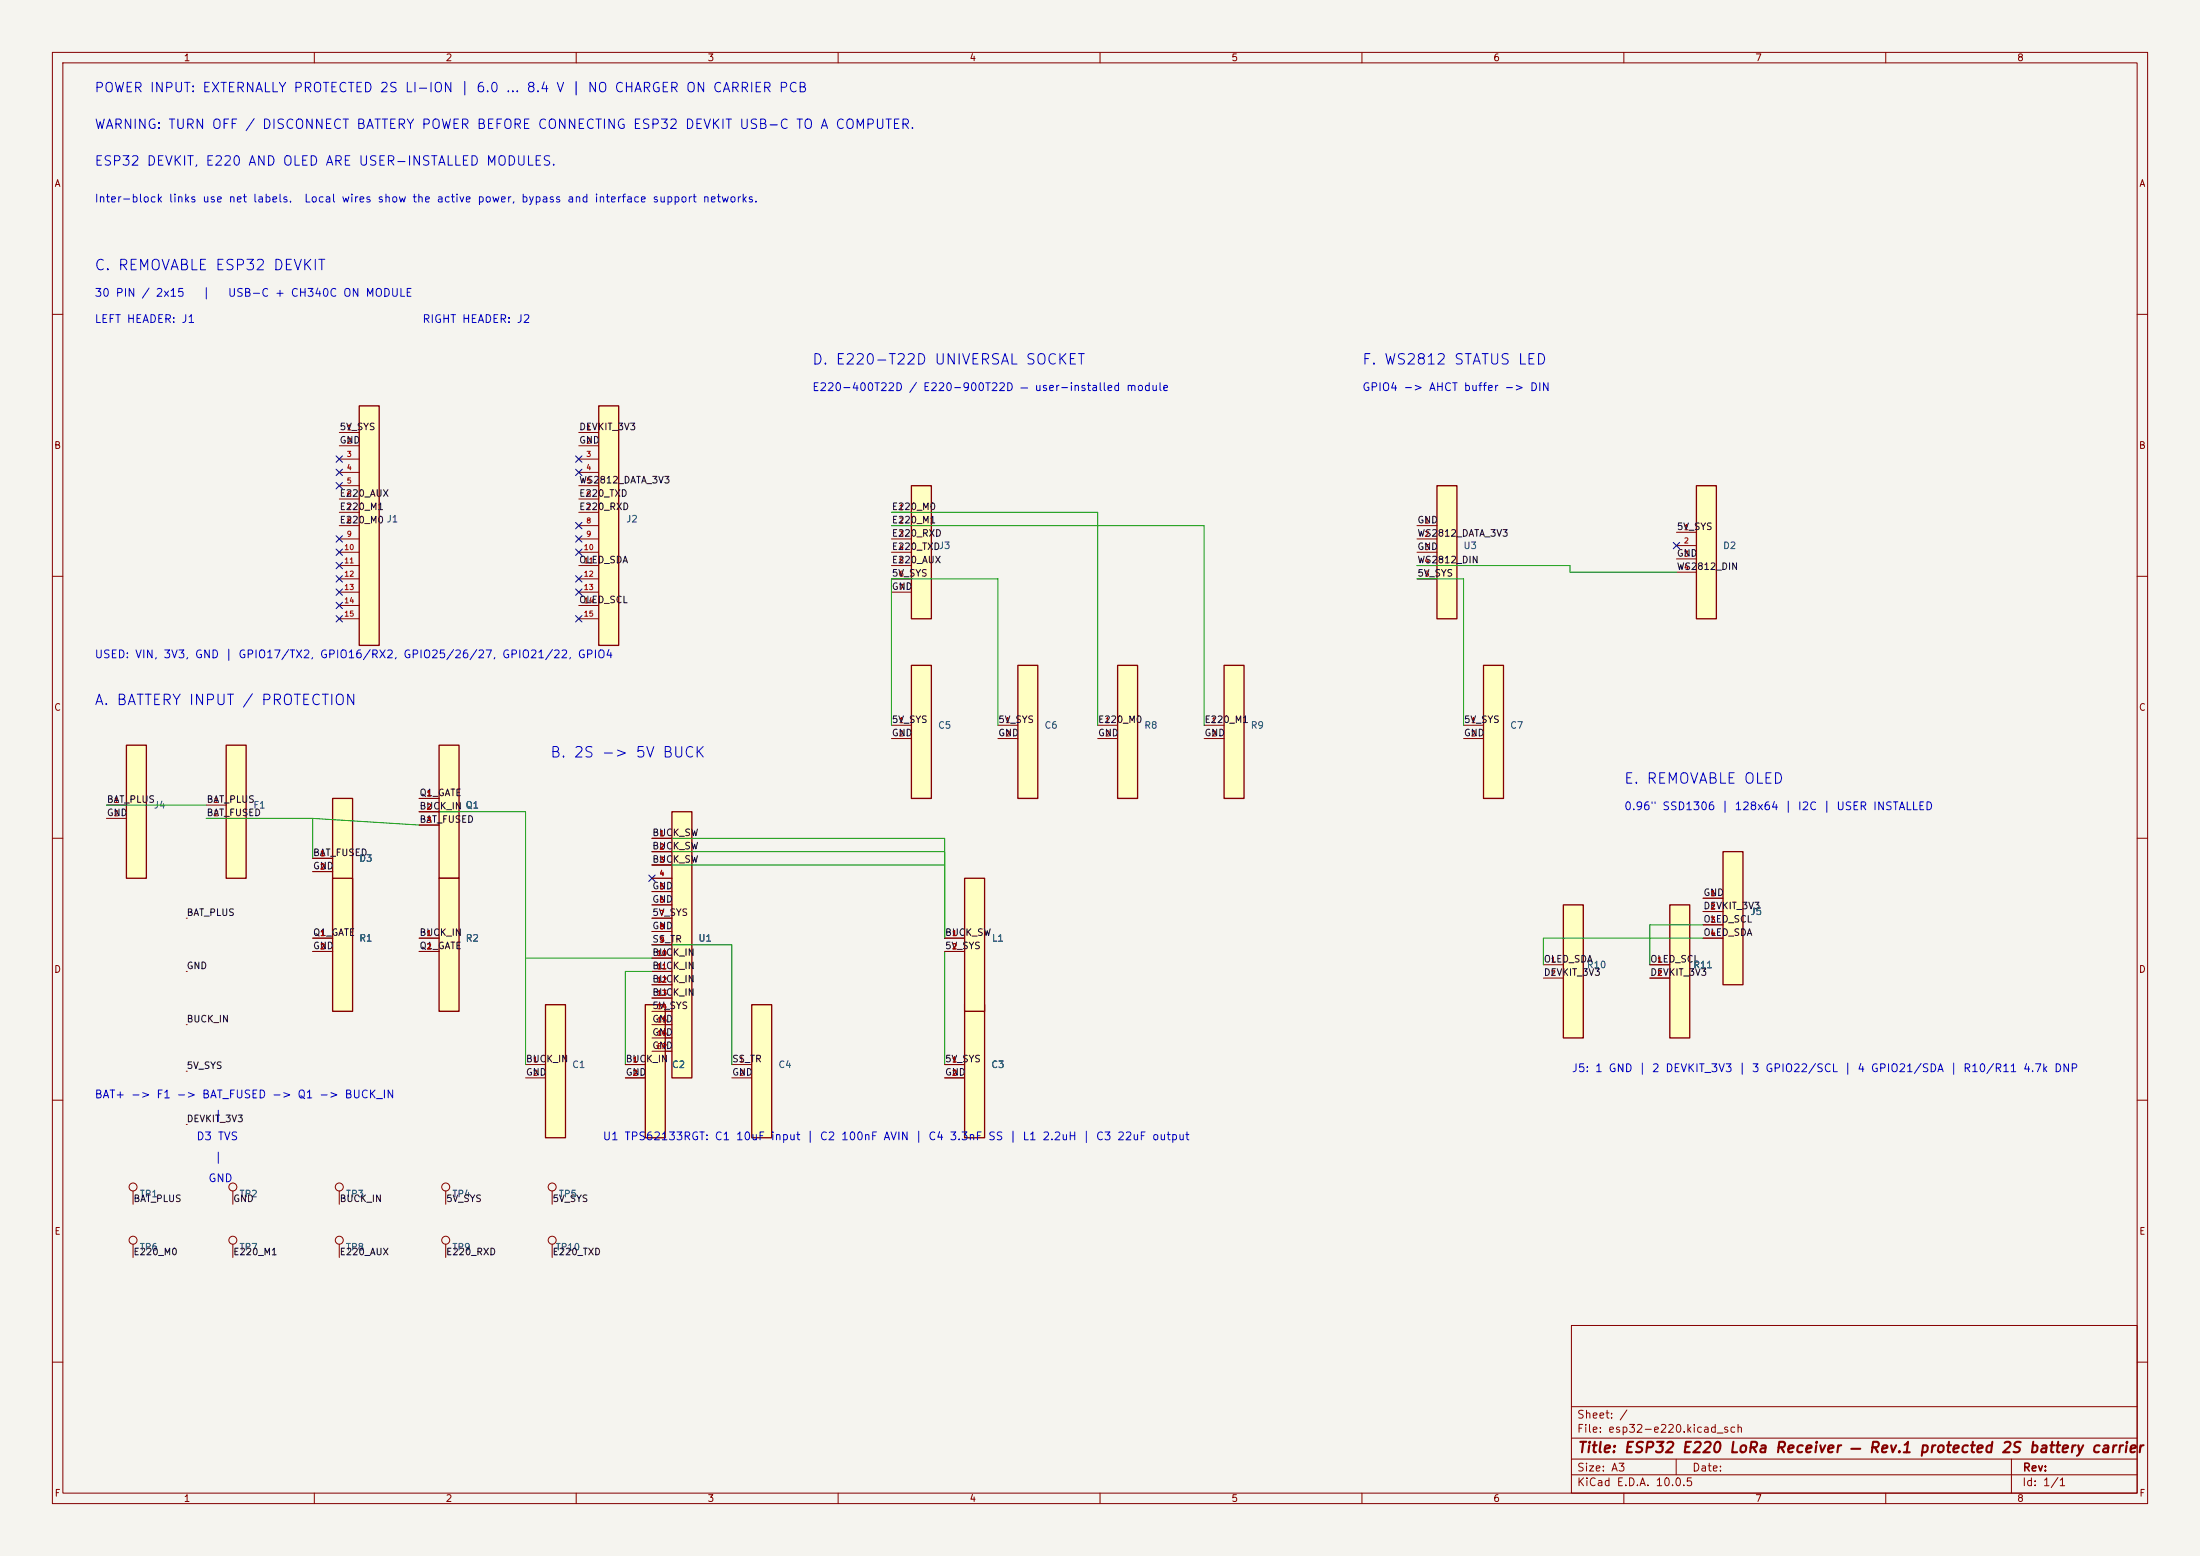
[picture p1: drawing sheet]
<svg xmlns="http://www.w3.org/2000/svg" width="420mm" height="297mm" viewBox="0 0 420 297" stroke-linecap="round" stroke-linejoin="round" font-family="sans-serif">
<path d="M0 0h420v297h-420z" fill="#f5f4ef" stroke="#f5f4ef" stroke-width=".19"/>
<g fill="none" stroke="#840000" stroke-width=".19">
<path d="M10 10h400v277h-400zM12 12h396v273h-396zM60 10v2M110 10v2M160 10v2M210 10v2M260 10v2M310 10v2M360 10v2M10 60h2M408 60h2M10 110h2"/>
<path d="M408 110h2M10 160h2M408 160h2M10 210h2M408 210h2M300 253h108v32h-108zM10 260h2M300 278.5h108M300 274.5h108M300 268.5h108M320 278.5v3M384 278.5v6.5"/>
<path d="M408 260h2M60 285v2M110 285v2M160 285v2M210 285v2M260 285v2M300 281.5h108M310 285v2M360 285v2"/>
</g>
<path d="M63.5 152.4h3.8v25.4h-3.8z" fill="#ffffc2"/>
<path d="M63.5 152.4h3.8v25.4h-3.8z" fill="none" stroke="#840000" stroke-width=".25"/>
<path d="M59.7 163.8h3.8M59.7 166.4h3.8" fill="none" stroke="#840000" stroke-width=".19"/>
<path d="M143.5 191.8h3.8v25.4h-3.8z" fill="#ffffc2"/>
<path d="M143.5 191.8h3.8v25.4h-3.8z" fill="none" stroke="#840000" stroke-width=".25"/>
<path d="M139.7 203.2h3.8M139.7 205.7h3.8" fill="none" stroke="#840000" stroke-width=".19"/>
<path d="M184.1 191.8h3.9v25.4h-3.9z" fill="#ffffc2"/>
<path d="M184.1 191.8h3.9v25.4h-3.9z" fill="none" stroke="#840000" stroke-width=".25"/>
<g fill="none" stroke="#840000" stroke-width=".19">
<path d="M35.6 214.6h.1M180.3 203.2h3.8M180.3 205.7h3.8M44.4 227.3v2.6M64.8 227.3v2.6M105.4 227.3v2.6M105.4 237.5v2.5"/>
<circle cx="44.4" cy="226.6" r=".76"/>
<circle cx="64.8" cy="226.6" r=".76"/>
<circle cx="105.4" cy="226.6" r=".76"/>
<circle cx="105.4" cy="236.7" r=".76"/>
</g>
<path d="M328.9 162.6h3.8v25.4h-3.8z" fill="#ffffc2"/>
<path d="M328.9 162.6h3.8v25.4h-3.8z" fill="none" stroke="#840000" stroke-width=".25"/>
<path d="M325.1 171.5h3.8M325.1 174h3.8M325.1 176.5h3.8M325.1 179.1h3.8" fill="none" stroke="#840000" stroke-width=".19"/>
<path d="M318.8 172.7h3.8v25.4h-3.8z" fill="#ffffc2"/>
<path d="M318.8 172.7h3.8v25.4h-3.8z" fill="none" stroke="#840000" stroke-width=".25"/>
<path d="M315 184.2h3.8M315 186.7h3.8M35.6 204.5h.1" fill="none" stroke="#840000" stroke-width=".19"/>
<path d="M298.4 172.7h3.9v25.4h-3.9z" fill="#ffffc2"/>
<path d="M298.4 172.7h3.9v25.4h-3.9z" fill="none" stroke="#840000" stroke-width=".25"/>
<path d="M35.6 195.6h.1M294.6 184.2h3.8M294.6 186.7h3.8" fill="none" stroke="#840000" stroke-width=".19"/>
<path d="M323.8 92.7h3.9v25.4h-3.9z" fill="#ffffc2"/>
<path d="M323.8 92.7h3.9v25.4h-3.9z" fill="none" stroke="#840000" stroke-width=".25"/>
<path d="M320 101.6h3.8M320 104.1h3.8M320 106.7h3.8M320 109.2h3.8" fill="none" stroke="#840000" stroke-width=".19"/>
<path d="M83.8 142.2h3.8v25.4h-3.8z" fill="#ffffc2"/>
<path d="M83.8 142.2h3.8v25.4h-3.8z" fill="none" stroke="#840000" stroke-width=".25"/>
<g fill="none" stroke="#840000" stroke-width=".19">
<path d="M80 152.4h3.8M80 154.9h3.8M80 157.5h3.8M25.4 237.5v2.5"/>
<circle cx="25.4" cy="236.7" r=".76"/>
</g>
<path d="M83.8 167.6h3.8v25.4h-3.8z" fill="#ffffc2"/>
<path d="M83.8 167.6h3.8v25.4h-3.8z" fill="none" stroke="#840000" stroke-width=".25"/>
<path d="M80 179.1h3.8M80 181.6h3.8" fill="none" stroke="#840000" stroke-width=".19"/>
<path d="M68.6 77.5h3.8v45.7h-3.8z" fill="#ffffc2"/>
<path d="M68.6 77.5h3.8v45.7h-3.8z" fill="none" stroke="#840000" stroke-width=".25"/>
<g fill="none" stroke="#840000" stroke-width=".19">
<path d="M64.8 82.6h3.8M64.8 85.1h3.8M64.8 87.6h3.8M64.8 90.2h3.8M64.8 92.7h3.8M64.8 95.3h3.8M64.8 97.8h3.8M64.8 100.3h3.8M64.8 102.9h3.8M64.8 105.4h3.8M64.8 108h3.8M64.8 110.5h3.8"/>
<path d="M64.8 113h3.8M64.8 115.6h3.8M64.8 118.1h3.8"/>
</g>
<path d="M63.5 167.6h3.8v25.4h-3.8z" fill="#ffffc2"/>
<path d="M63.5 167.6h3.8v25.4h-3.8z" fill="none" stroke="#840000" stroke-width=".25"/>
<path d="M35.6 175.3h.1M59.7 179.1h3.8M59.7 181.6h3.8" fill="none" stroke="#840000" stroke-width=".19"/>
<path d="M114.3 77.5h3.8v45.7h-3.8z" fill="#ffffc2"/>
<path d="M114.3 77.5h3.8v45.7h-3.8z" fill="none" stroke="#840000" stroke-width=".25"/>
<g fill="none" stroke="#840000" stroke-width=".19">
<path d="M110.5 82.6h3.8M110.5 85.1h3.8M110.5 87.6h3.8M110.5 90.2h3.8M110.5 92.7h3.8M110.5 95.3h3.8M110.5 97.8h3.8M110.5 100.3h3.8M110.5 102.9h3.8M110.5 105.4h3.8M110.5 108h3.8M110.5 110.5h3.8"/>
<path d="M110.5 113h3.8M110.5 115.6h3.8M110.5 118.1h3.8M35.6 185.4h.1"/>
</g>
<path d="M43.2 142.2h3.8v25.4h-3.8z" fill="#ffffc2"/>
<path d="M43.2 142.2h3.8v25.4h-3.8z" fill="none" stroke="#840000" stroke-width=".25"/>
<path d="M39.4 153.7h3.8M39.4 156.2h3.8" fill="none" stroke="#840000" stroke-width=".19"/>
<path d="M24.1 142.2h3.8v25.4h-3.8z" fill="#ffffc2"/>
<path d="M24.1 142.2h3.8v25.4h-3.8z" fill="none" stroke="#840000" stroke-width=".25"/>
<path d="M20.3 153.7h3.8M20.3 156.2h3.8" fill="none" stroke="#840000" stroke-width=".19"/>
<path d="M274.3 92.7h3.8v25.4h-3.8z" fill="#ffffc2"/>
<path d="M274.3 92.7h3.8v25.4h-3.8z" fill="none" stroke="#840000" stroke-width=".25"/>
<path d="M270.5 100.3h3.8M270.5 102.9h3.8M270.5 105.4h3.8M270.5 108h3.8M270.5 110.5h3.8" fill="none" stroke="#840000" stroke-width=".19"/>
<path d="M128.3 154.9h3.8v50.8h-3.8z" fill="#ffffc2"/>
<path d="M128.3 154.9h3.8v50.8h-3.8z" fill="none" stroke="#840000" stroke-width=".25"/>
<g fill="none" stroke="#840000" stroke-width=".19">
<path d="M124.5 160h3.8M124.5 162.6h3.8M124.5 165.1h3.8M124.5 167.6h3.8M124.5 170.2h3.8M124.5 172.7h3.8M124.5 175.3h3.8M124.5 177.8h3.8M124.5 180.3h3.8M124.5 182.9h3.8M124.5 185.4h3.8M124.5 188h3.8"/>
<path d="M124.5 190.5h3.8M124.5 193h3.8M124.5 195.6h3.8M124.5 198.1h3.8M124.5 200.7h3.8"/>
</g>
<path d="M233.7 127h3.8v25.4h-3.8z" fill="#ffffc2"/>
<path d="M233.7 127h3.8v25.4h-3.8z" fill="none" stroke="#840000" stroke-width=".25"/>
<path d="M229.9 138.4h3.8M229.9 141h3.8" fill="none" stroke="#840000" stroke-width=".19"/>
<path d="M123.2 191.8h3.8v25.4h-3.8z" fill="#ffffc2"/>
<path d="M123.2 191.8h3.8v25.4h-3.8z" fill="none" stroke="#840000" stroke-width=".25"/>
<path d="M119.4 203.2h3.8M119.4 205.7h3.8" fill="none" stroke="#840000" stroke-width=".19"/>
<path d="M104.1 191.8h3.8v25.4h-3.8z" fill="#ffffc2"/>
<path d="M104.1 191.8h3.8v25.4h-3.8z" fill="none" stroke="#840000" stroke-width=".25"/>
<path d="M100.3 203.2h3.8M100.3 205.7h3.8" fill="none" stroke="#840000" stroke-width=".19"/>
<path d="M283.2 127h3.8v25.4h-3.8z" fill="#ffffc2"/>
<path d="M283.2 127h3.8v25.4h-3.8z" fill="none" stroke="#840000" stroke-width=".25"/>
<g fill="none" stroke="#840000" stroke-width=".19">
<path d="M279.4 138.4h3.8M279.4 141h3.8M44.4 237.5v2.5"/>
<circle cx="44.4" cy="236.7" r=".76"/>
</g>
<path d="M184.1 167.6h3.9v25.4h-3.9z" fill="#ffffc2"/>
<path d="M184.1 167.6h3.9v25.4h-3.9z" fill="none" stroke="#840000" stroke-width=".25"/>
<path d="M180.3 179.1h3.8M180.3 181.6h3.8" fill="none" stroke="#840000" stroke-width=".19"/>
<path d="M213.4 127h3.8v25.4h-3.8z" fill="#ffffc2"/>
<path d="M213.4 127h3.8v25.4h-3.8z" fill="none" stroke="#840000" stroke-width=".25"/>
<path d="M209.5 138.4h3.9M209.5 141h3.9" fill="none" stroke="#840000" stroke-width=".19"/>
<path d="M194.3 127h3.8v25.4h-3.8z" fill="#ffffc2"/>
<path d="M194.3 127h3.8v25.4h-3.8z" fill="none" stroke="#840000" stroke-width=".25"/>
<path d="M190.5 138.4h3.8M190.5 141h3.8" fill="none" stroke="#840000" stroke-width=".19"/>
<path d="M174 127h3.8v25.4h-3.8z" fill="#ffffc2"/>
<path d="M174 127h3.8v25.4h-3.8z" fill="none" stroke="#840000" stroke-width=".25"/>
<g fill="none" stroke="#840000" stroke-width=".19">
<path d="M170.2 138.4h3.8M170.2 141h3.8M25.4 227.3v2.6M64.8 237.5v2.5M85.1 227.3v2.6M85.1 237.5v2.5"/>
<circle cx="25.4" cy="226.6" r=".76"/>
<circle cx="64.8" cy="236.7" r=".76"/>
<circle cx="85.1" cy="236.7" r=".76"/>
<circle cx="85.1" cy="226.6" r=".76"/>
</g>
<path d="M174 92.7h3.8v25.4h-3.8z" fill="#ffffc2"/>
<path d="M174 92.7h3.8v25.4h-3.8z" fill="none" stroke="#840000" stroke-width=".25"/>
<g fill="none" stroke="#840000" stroke-width=".19">
<path d="M170.2 97.8h3.8M170.2 100.3h3.8M170.2 102.9h3.8M170.2 105.4h3.8M170.2 108h3.8M170.2 110.5h3.8M170.2 113h3.8M80 152.4h3.8M80 154.9h3.8M80 157.5h3.8M59.7 179.1h3.8M59.7 163.8h3.8"/>
<path d="M59.7 166.4h3.8M80 179.1h3.8M124.5 160h3.8M124.5 162.6h3.8M124.5 165.1h3.8M124.5 167.6h3.8M124.5 170.2h3.8M124.5 172.7h3.8M124.5 175.3h3.8M124.5 177.8h3.8M180.3 179.1h3.8M325.1 179.1h3.8"/>
<path d="M325.1 171.5h3.8M325.1 174h3.8M325.1 176.5h3.8M59.7 181.6h3.8M80 181.6h3.8M124.5 180.3h3.8M124.5 182.9h3.8M124.5 185.4h3.8M124.5 188h3.8M124.5 190.5h3.8M124.5 193h3.8M124.5 195.6h3.8"/>
<path d="M124.5 198.1h3.8M180.3 181.6h3.8M315 184.2h3.8M315 186.7h3.8M119.4 203.2h3.8M119.4 205.7h3.8M124.5 200.7h3.8M180.3 203.2h3.8M180.3 205.7h3.8"/>
</g>
<g fill="none" stroke="#009600" stroke-width=".19">
<path d="M170.2 97.8h39.3v40.6M170.2 100.3h59.7v38.1M270.5 108h29.2v1.2h20.3M270.5 110.5h8.9v27.9M170.2 138.4v-27.9h20.3v27.9M20.3 153.7h19.1M39.4 156.2h20.3M59.7 156.2l20.3 1.3M59.7 156.2v7.6M80 154.9h20.3v48.3M124.5 160h55.8v19.1M124.5 162.6h55.8"/>
<path d="M124.5 165.1h55.8M325.1 179.1h-30.5v5.1M325.1 176.5h-10.1v7.7M100.3 182.9h24.2M124.5 180.3h15.2v22.9M124.5 185.4h-5.1v17.8M180.3 181.6v21.6"/>
</g>
<g fill="none" stroke="#000084" stroke-width=".19">
<path d="M64.2 92.1l1.2 1.2M64.2 87l1.2 1.2M64.2 89.6l1.2 1.2M65.4 92.1l-1.2 1.2M65.4 87l-1.2 1.2M65.4 89.6l-1.2 1.2M109.9 99.7l1.2 1.2M109.9 87l1.2 1.2M109.9 89.6l1.2 1.2M111.1 99.7l-1.2 1.2M111.1 87l-1.2 1.2M111.1 89.6l-1.2 1.2"/>
<path d="M64.2 115l1.2 1.2M64.2 117.5l1.2 1.2M64.2 112.4l1.2 1.2M64.2 109.9l1.2 1.2M64.2 107.3l1.2 1.3M64.2 104.8l1.2 1.2M64.2 102.3l1.2 1.2M65.4 115l-1.2 1.2M65.4 117.5l-1.2 1.2M65.4 112.4l-1.2 1.2M65.4 109.9l-1.2 1.2M65.4 107.3l-1.2 1.3"/>
<path d="M65.4 104.8l-1.2 1.2M65.4 102.3l-1.2 1.2M109.9 117.5l1.2 1.2M109.9 112.4l1.2 1.2M109.9 109.9l1.2 1.2M109.9 104.8l1.2 1.2M109.9 102.3l1.2 1.2M111.1 117.5l-1.2 1.2M111.1 112.4l-1.2 1.2M111.1 109.9l-1.2 1.2M111.1 104.8l-1.2 1.2M111.1 102.3l-1.2 1.2"/>
<path d="M319.4 103.5l1.2 1.2M320.6 103.5l-1.2 1.2M123.9 167l1.2 1.2M125.1 167l-1.2 1.2"/>
</g>
<g font-size="2" fill="#0000c2">
<text x="17.9" y="52.1">C. REMOVABLE ESP32 DEVKIT</text>
<text x="154.9" y="70.1">D. E220-T22D UNIVERSAL SOCKET</text>
<text x="259.9" y="70.1">F. WS2812 STATUS LED</text>
<text x="17.9" y="135.1">A. BATTERY INPUT / PROTECTION</text>
<text x="104.9" y="145.1">B. 2S -&gt; 5V BUCK</text>
<text x="309.9" y="150.1">E. REMOVABLE OLED</text>
</g>
<text font-size="2" fill="#840000" x="301" y="277.8">Title: ESP32 E220 LoRa Receiver — Rev.1 protected 2S battery carrier</text>
<g font-size="1.8" fill="#0000c2">
<text x="17.9" y="18.1">POWER INPUT: EXTERNALLY PROTECTED 2S LI-ION | 6.0 ... 8.4 V | NO CHARGER ON CARRIER PCB</text>
<text x="17.9" y="25.1">WARNING: TURN OFF / DISCONNECT BATTERY POWER BEFORE CONNECTING ESP32 DEVKIT USB-C TO A COMPUTER.</text>
<text x="17.9" y="32.1">ESP32 DEVKIT, E220 AND OLED ARE USER-INSTALLED MODULES.</text>
</g>
<g font-size="1.5" fill="#0000c2">
<text x="18" y="39">Inter-block links use net labels.</text>
<text x="57.9" y="39">Local wires show the active power, bypass and interface support networks.</text>
<text x="18" y="57">30 PIN / 2x15</text>
<text x="38.5" y="57">|</text>
<text x="43.4" y="57">USB-C + CH340C ON MODULE</text>
<text x="18" y="62">LEFT HEADER: J1</text>
<text x="80.5" y="62">RIGHT HEADER: J2</text>
<text x="155" y="75">E220-400T22D / E220-900T22D — user-installed module</text>
<text x="260" y="75">GPIO4 -&gt; AHCT buffer -&gt; DIN</text>
<text x="18" y="126">USED: VIN, 3V3, GND | GPIO17/TX2, GPIO16/RX2, GPIO25/26/27, GPIO21/22, GPIO4</text>
<text x="310" y="155">0.96&quot; SSD1306 | 128x64 | I2C | USER INSTALLED</text>
<text x="300" y="205">J5: 1 GND | 2 DEVKIT_3V3 | 3 GPIO22/SCL | 4 GPIO21/SDA | R10/R11 4.7k DNP</text>
<text x="18" y="210">BAT+ -&gt; F1 -&gt; BAT_FUSED -&gt; Q1 -&gt; BUCK_IN</text>
<text x="40.8" y="214">|</text>
<text x="37.4" y="218">D3 TVS</text>
<text x="115" y="218">U1 TPS62133RGT: C1 10uF input | C2 100nF AVIN | C4 3.3nF SS | L1 2.2uH | C3 22uF output</text>
<text x="39.7" y="226">GND</text>
<text x="40.8" y="222">|</text>
</g>
<g font-size="1.5" fill="#840000">
<text x="300.9" y="273.8">File: esp32-e220.kicad_sch</text>
<text x="300.9" y="271.1">Sheet: /</text>
<text x="300.9" y="281.2">Size: A3</text>
<text x="322.9" y="281.2">Date:</text>
<text x="386" y="281.2">Rev:</text>
<text x="300.9" y="284">KiCad E.D.A. 10.0.5</text>
<text x="385.9" y="284">Id: 1/1</text>
</g>
<g font-size="1.3" fill="#840000">
<text x="35" y="12">1</text>
<text x="85" y="12">2</text>
<text x="135" y="12">3</text>
<text x="185" y="12">4</text>
<text x="235" y="12">5</text>
<text x="285" y="12">6</text>
<text x="335" y="12">7</text>
<text x="385" y="12">8</text>
<text x="10.3" y="36">A</text>
<text x="408.3" y="36">A</text>
<text x="10.2" y="86">B</text>
<text x="408.2" y="86">B</text>
<text x="10.2" y="136">C</text>
<text x="408.2" y="136">C</text>
<text x="10.2" y="186">D</text>
<text x="408.2" y="186">D</text>
<text x="10.3" y="236">E</text>
<text x="408.3" y="236">E</text>
<text x="10.3" y="286">F</text>
<text x="35" y="287">1</text>
<text x="85" y="287">2</text>
<text x="135" y="287">3</text>
<text x="185" y="287">4</text>
<text x="235" y="287">5</text>
<text x="285" y="287">6</text>
<text x="335" y="287">7</text>
<text x="385" y="287">8</text>
<text x="408.3" y="286">F</text>
</g>
<g font-size="1.3" fill="#0f0f0f">
<text x="64.7" y="82.4">5V_SYS</text>
<text x="110.5" y="82.4">DEVKIT_3V3</text>
<text x="64.7" y="85">GND</text>
<text x="110.5" y="85">GND</text>
<text x="64.7" y="95.1">E220_AUX</text>
<text x="110.5" y="92.6">WS2812_DATA_3V3</text>
<text x="110.5" y="95.1">E220_TXD</text>
<text x="64.7" y="97.7">E220_M1</text>
<text x="64.7" y="100.2">E220_M0 J1</text>
<text x="110.5" y="97.7">E220_RXD</text>
<text x="170.2" y="97.7">E220_M0</text>
<text x="170.2" y="100.2">E220_M1</text>
<text x="270.5" y="100.2">GND</text>
<text x="320" y="101.5">5V_SYS</text>
<text x="110.5" y="107.8">OLED_SDA</text>
<text x="170.2" y="107.8">E220_AUX</text>
<text x="170.2" y="105.3">E220_TXDJ3</text>
<text x="170.2" y="102.7">E220_RXD</text>
<text x="270.5" y="102.7">WS2812_DATA_3V3</text>
<text x="270.5" y="105.3">GND</text>
<text x="270.5" y="107.8">WS2812_DIN</text>
<text x="320" y="106.6">GND</text>
<text x="170.2" y="112.9">GND</text>
<text x="170.2" y="110.4">5V_SYS</text>
<text x="270.5" y="110.4">5V_SYS</text>
<text x="320" y="109.1">WS2812_DIN</text>
<text x="110.5" y="115.4">OLED_SCL</text>
<text x="170.2" y="138.3">5V_SYS</text>
<text x="170.2" y="140.8">GND</text>
<text x="190.5" y="140.8">GND</text>
<text x="190.5" y="138.3">5V_SYS</text>
<text x="209.5" y="138.3">E220_M0</text>
<text x="209.5" y="140.8">GND</text>
<text x="229.8" y="140.8">GND</text>
<text x="229.8" y="138.3">E220_M1</text>
<text x="279.4" y="140.8">GND</text>
<text x="279.4" y="138.3">5V_SYS</text>
<text x="20.3" y="153.5">BAT_PLUS</text>
<text x="39.3" y="153.5">BAT_PLUS</text>
<text x="80" y="154.8">BUCK_IN Q1</text>
<text x="80" y="152.3">Q1_GATE</text>
<text x="20.3" y="156.1">GND</text>
<text x="39.3" y="156.1">BAT_FUSED</text>
<text x="80" y="157.4">BAT_FUSED</text>
<text x="124.4" y="159.9">BUCK_SW</text>
<text x="59.7" y="166.2">GND</text>
<text x="59.7" y="163.7">BAT_FUSED</text>
<text x="124.4" y="165">BUCK_SW</text>
<text x="124.4" y="162.4">BUCK_SW</text>
<text x="124.4" y="172.6">GND</text>
<text x="124.4" y="170.1">GND</text>
<text x="325.1" y="173.9">DEVKIT_3V3</text>
<text x="325.1" y="171.3">GND</text>
<text x="35.5" y="175.1">BAT_PLUS</text>
<text x="59.7" y="178.9">Q1_GATE</text>
<text x="80" y="178.9">BUCK_IN</text>
<text x="124.4" y="177.7">GND</text>
<text x="124.4" y="175.1">5V_SYS</text>
<text x="180.3" y="178.9">BUCK_SW</text>
<text x="325.1" y="178.9">OLED_SDA</text>
<text x="325.1" y="176.4">OLED_SCL</text>
<text x="35.5" y="185.3">GND</text>
<text x="59.7" y="181.5">GND</text>
<text x="80" y="181.5">Q1_GATE</text>
<text x="124.4" y="180.2">SS_TR</text>
<text x="124.4" y="182.8">BUCK_IN</text>
<text x="124.4" y="185.3">BUCK_IN</text>
<text x="180.3" y="181.5">5V_SYS</text>
<text x="294.6" y="184">OLED_SDA</text>
<text x="314.9" y="184">OLED_SCL</text>
<text x="124.4" y="190.4">BUCK_IN</text>
<text x="124.4" y="187.8">BUCK_IN</text>
<text x="294.6" y="186.6">DEVKIT_3V3</text>
<text x="314.9" y="186.6">DEVKIT_3V3</text>
<text x="35.5" y="195.5">BUCK_IN</text>
<text x="124.4" y="198">GND</text>
<text x="124.4" y="195.5">GND</text>
<text x="124.4" y="192.9">5V_SYS</text>
<text x="100.3" y="203.1">BUCK_IN</text>
<text x="119.4" y="203.1">BUCK_IN</text>
<text x="124.4" y="200.5">GND</text>
<text x="139.7" y="203.1">SS_TR</text>
<text x="180.3" y="203.1">5V_SYS</text>
<text x="35.5" y="204.3">5V_SYS</text>
<text x="100.3" y="205.6">GND</text>
<text x="119.4" y="205.6">GND</text>
<text x="139.7" y="205.6">GND</text>
<text x="180.3" y="205.6">GND</text>
<text x="35.5" y="214.5">DEVKIT_3V3</text>
<text x="25.4" y="229.7">BAT_PLUS</text>
<text x="44.4" y="229.7">GND</text>
<text x="64.7" y="229.7">BUCK_IN</text>
<text x="85.1" y="229.7">5V_SYS</text>
<text x="105.4" y="229.7">5V_SYS</text>
<text x="25.4" y="239.9">E220_M0</text>
<text x="44.4" y="239.9">E220_M1</text>
<text x="64.7" y="239.9">E220_AUX</text>
<text x="85.1" y="239.9">E220_RXD</text>
<text x="105.4" y="239.9">E220_TXD</text>
</g>
<g font-size="1.3" fill="#006464">
<text x="119.4" y="100">J2</text>
<text x="279.3" y="105.1">U3</text>
<text x="328.8" y="105.1">D2</text>
<text x="179" y="139.4">C5</text>
<text x="199.3" y="139.4">C6</text>
<text x="218.3" y="139.4">R8</text>
<text x="238.7" y="139.4">R9</text>
<text x="288.2" y="139.4">C7</text>
<text x="29.3" y="154.6">J4</text>
<text x="48.3" y="154.6">F1</text>
<text x="88.8" y="154.6">Q1</text>
<text x="68.5" y="164.8">D3</text>
<text x="334.1" y="175">J5</text>
<text x="68.5" y="180">R1</text>
<text x="88.8" y="180">R2</text>
<text x="133.2" y="180">U1</text>
<text x="189.3" y="180">L1</text>
<text x="302.8" y="185.1">R10</text>
<text x="323.1" y="185.1">R11</text>
<text x="109.1" y="204.2">C1</text>
<text x="128.2" y="204.2">C2</text>
<text x="148.5" y="204.2">C4</text>
<text x="189.1" y="204.2">C3</text>
<text x="26.5" y="228.8">TP1</text>
<text x="45.6" y="228.8">TP2</text>
<text x="65.9" y="228.8">TP3</text>
<text x="86.2" y="228.8">TP4</text>
<text x="106.6" y="228.8">TP5</text>
<text x="26.5" y="239">TP6</text>
<text x="45.6" y="239">TP7</text>
<text x="65.9" y="239">TP8</text>
<text x="86.2" y="239">TP9</text>
<text x="106" y="239">TP10</text>
</g>
<g font-size="1" fill="#a90000">
<text x="66.1" y="82.4">1</text>
<text x="111.8" y="82.4">1</text>
<text x="66.1" y="84.9">2</text>
<text x="66.1" y="87.4">3</text>
<text x="66.1" y="90">4</text>
<text x="111.8" y="84.9">2</text>
<text x="111.8" y="87.4">3</text>
<text x="111.8" y="90">4</text>
<text x="66.1" y="92.5">5</text>
<text x="66.1" y="95.1">6</text>
<text x="111.8" y="92.5">5</text>
<text x="111.8" y="95.1">6</text>
<text x="66.1" y="97.6">7</text>
<text x="66.1" y="100.1">8</text>
<text x="111.8" y="97.6">7</text>
<text x="111.8" y="100.1">8</text>
<text x="171.5" y="97.6">1</text>
<text x="171.5" y="100.1">2</text>
<text x="271.8" y="100.1">1</text>
<text x="321.4" y="101.4">1</text>
<text x="65.6" y="105.2">10</text>
<text x="65.6" y="107.8">11</text>
<text x="66.1" y="102.7">9</text>
<text x="111.3" y="105.2">10</text>
<text x="111.3" y="107.8">11</text>
<text x="111.8" y="102.7">9</text>
<text x="171.5" y="102.7">3</text>
<text x="171.5" y="105.2">4</text>
<text x="171.5" y="107.8">5</text>
<text x="271.8" y="102.7">2</text>
<text x="271.8" y="105.2">3</text>
<text x="271.8" y="107.8">4</text>
<text x="321.4" y="104">2</text>
<text x="321.4" y="106.5">3</text>
<text x="65.6" y="110.3">12</text>
<text x="65.6" y="112.8">13</text>
<text x="111.3" y="110.3">12</text>
<text x="111.3" y="112.8">13</text>
<text x="171.5" y="110.3">6</text>
<text x="171.5" y="112.8">7</text>
<text x="271.8" y="110.3">5</text>
<text x="321.4" y="109">4</text>
<text x="65.6" y="115.4">14</text>
<text x="65.6" y="117.9">15</text>
<text x="111.3" y="115.4">14</text>
<text x="111.3" y="117.9">15</text>
<text x="171.5" y="138.2">1</text>
<text x="171.5" y="140.8">2</text>
<text x="191.8" y="138.2">1</text>
<text x="191.8" y="140.8">2</text>
<text x="210.9" y="138.2">1</text>
<text x="210.9" y="140.8">2</text>
<text x="231.2" y="138.2">1</text>
<text x="231.2" y="140.8">2</text>
<text x="280.7" y="138.2">1</text>
<text x="280.7" y="140.8">2</text>
<text x="21.6" y="153.5">1</text>
<text x="40.7" y="153.5">1</text>
<text x="81.3" y="152.2">1</text>
<text x="81.3" y="154.8">2</text>
<text x="21.6" y="156">2</text>
<text x="40.7" y="156">2</text>
<text x="81.3" y="157.3">3</text>
<text x="125.8" y="159.8">1</text>
<text x="61" y="163.6">1</text>
<text x="61" y="166.2">2</text>
<text x="125.8" y="162.4">2</text>
<text x="125.8" y="164.9">3</text>
<text x="125.8" y="167.5">4</text>
<text x="125.8" y="170">5</text>
<text x="125.8" y="172.5">6</text>
<text x="326.4" y="171.3">1</text>
<text x="326.4" y="173.8">2</text>
<text x="61" y="178.9">1</text>
<text x="81.3" y="178.9">1</text>
<text x="125.8" y="175.1">7</text>
<text x="125.8" y="177.6">8</text>
<text x="181.7" y="178.9">1</text>
<text x="326.4" y="176.3">3</text>
<text x="326.4" y="178.9">4</text>
<text x="61" y="181.4">2</text>
<text x="81.3" y="181.4">2</text>
<text x="125.3" y="182.7">10</text>
<text x="125.3" y="185.2">11</text>
<text x="125.8" y="180.2">9</text>
<text x="181.7" y="181.4">2</text>
<text x="296" y="184">1</text>
<text x="316.3" y="184">1</text>
<text x="125.3" y="187.8">12</text>
<text x="125.3" y="190.3">13</text>
<text x="296" y="186.5">2</text>
<text x="316.3" y="186.5">2</text>
<text x="125.3" y="192.9">14</text>
<text x="125.3" y="195.4">15</text>
<text x="125.3" y="197.9">16</text>
<text x="101.7" y="203">1</text>
<text x="120.7" y="203">1</text>
<text x="125.3" y="200.5">EP</text>
<text x="141" y="203">1</text>
<text x="181.7" y="203">1</text>
<text x="101.7" y="205.6">2</text>
<text x="120.7" y="205.6">2</text>
<text x="141" y="205.6">2</text>
<text x="181.7" y="205.6">2</text>
</g>
</svg>
